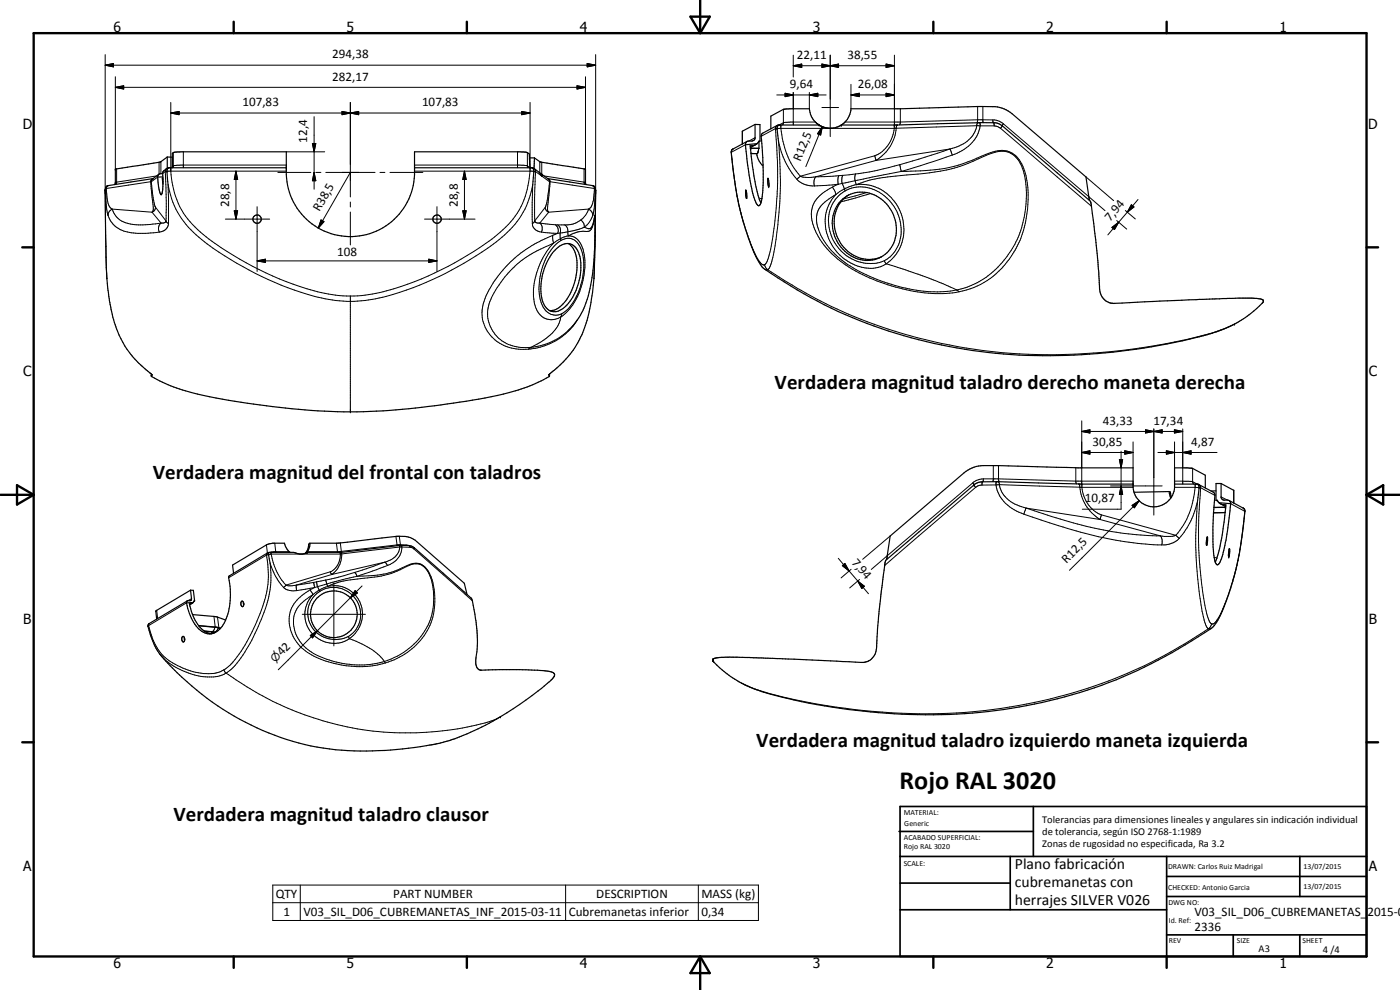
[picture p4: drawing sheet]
<svg xmlns="http://www.w3.org/2000/svg" width="420mm" height="297mm" viewBox="0 0 420 297" stroke-linecap="round" stroke-linejoin="round" font-family="sans-serif">
<g fill="none" stroke="#000" stroke-width=".35">
<path d="M226.6 37.3l-.1 4.5-.7 .5-1.6 .1M226.6 37.3l1.5 .1v4.9M226.6 37.3l-3.8 2.1v3.8M233.6 37.6l-.4 1 .5 4M233.8 37.5h-.2M245.8 37.5h-12l-.6 .1-4.4 2.4-.4 .9 .5 6.4 .2 7.6-.4 4.6a2.33 2.33 0 0 1-1 2.2 7.3 7.3 0 0 1-1.9-4.3l-1.4-7.7-.7-6.3M252.4 37.6a6.1 6.1 0 0 1-6.4 0h-.1a6.3 6.3 0 0 1-3-5l-7.8 .2-3.8 2v3.9M252.4 37.6h.1M252.5 37.5l.8-.6a6.5 6.5 0 0 0 2.1-4.3h14.8l27.8-.6a8.9 8.9 0 0 1 5.7 2.1l22.2 19 1.1 7.1M252.5 37.5h16.9l28.8-.7a4.1 4.1 0 0 1 2.6 1l26.4 22.6M252.5 37.5l-.1 .1M45.9 53.6l-13.3 2.1a1.08 1.08 0 0 0-1 1.2l.1 13.8a113.9 113.9 0 0 0 1.1 19.5l.2 .6a31.7 31.7 0 0 0 8.3 17.8l4.3 3.8"/>
<path d="M47.7 52.3l-1.9 1.4M48.8 54.4l.1 .8M48.8 52.1l-1 .1-.3 .3-.2 .6M48.9 53.1h-1.6M48.9 53.5h-.2l.1 .9M48.9 54.3l-.1 .1M50.2 47.1l-2.1 1.5-13.4 2.1-.3 4.7M50.2 47.1l1.5 .1M50.2 47.1v3.4M50.7 50.4l-.7 .2-1.1 1-.1 5.3-.4 1.5a7.1 7.1 0 0 1-1-4.1l-.1-1.2M51.7 50.2v.1M85.9 50.3h-35.2l-.6 .7 .3 4.4"/>
<path d="M124.4 50.3h35.2M158.9 47.3a1.36 1.36 0 0 0-1.5-1.7h-33v6.9a19.3 19.3 0 0 1-19.2 18.5 19.3 19.3 0 0 1-19.3-18.5v-6.9h-33.3l-.9 .4v4.3M158.9 47.4h1.5M158.9 47.3l.2 3M159.6 50.3l.4 .2 .2 .7-.3 4.2M159.7 50.4l.5 .1 1.5 1.1 .9 1.2M160.4 47.4l1.8 1.2 13.4 2.1 .3 4.7M160.4 47.4l-.1 3.1M162.1 52.1l.5 .1 .2 .4M162.5 52.2l2 1.5M162.7 52.8h-.1M162.8 52.6h.1"/>
<path d="M162.8 52.6l-.1 .2M164.4 53.6h.1M164.4 53.6l13.6 2.1a1.26 1.26 0 0 1 .7 1.2l-.1 17a100.8 100.8 0 0 1-.8 13.9 36.5 36.5 0 0 1-6.7 18.4l-2.2 2.5-4.2 3.8M219.9 44.7v.1M223.8 57.1v1.5l.3 1-.2-2.5M223.8 57.1h.1M224.2 42.4l-.3 .3-.2 .7M224.2 42.4l-4.4 2.4-.4 .7 1.2 9.9a75.3 75.3 0 0 0 7.3 23.4l.9 1.3a141 141 0 0 0 70 25.9 177.2 177.2 0 0 0 67.2-6.8l2.5-1a32.1 32.1 0 0 0 10.6-7.6M225.2 44.5h2.6M225.3 44.5h2.4M226.7 43.4l-1.5 .9M227.1 46.1l.8 2.3 1.1 1.4"/>
<path d="M227.2 43.1l-3.5 .3M227.2 43.1l-.9 .5-1.2 .1 1.6 11.6 .8 3.4 .9 2.2M227.6 42.6l-.4 .5M227.7 44.5l-.5 1.6h-1.8M227.8 44.5h-.1M227.8 42.5v2M228.1 42.3h-.3l-.2 .3M228.1 42.3l-.4 .3M230.5 53.5h.1M230.5 53.5l.3 1.6-.1 .9-.3-1.1zM254.8 58.5a10.2 10.2 0 0 0-2.5 14.5 10.1 10.1 0 0 0 11.7 4.3M167.1 74.5a3.7 3.7 0 0 1 6 .3 13.3 13.3 0 0 1 .3 10.8 11.6 11.6 0 0 1-5.9 7.7 3.6 3.6 0 0 1-4.6-2.7 17.1 17.1 0 0 1 4.2-16.1z"/>
<path d="M170.5 73.1a6.6 6.6 0 0 1 2.7 5.7 16.9 16.9 0 0 1-5.5 13.6l-1.4 .6-1.3 .2M178.6 65.3v1.1a97.4 97.4 0 0 1-1.5 20.2 22.5 22.5 0 0 1-6.8 12.8M264.6 77a9.9 9.9 0 0 1-13.4-4.7 9.9 9.9 0 0 1 4.1-14 10.3 10.3 0 0 1 12.9 6.3 9.8 9.8 0 0 1-3.7 12.5M327.2 60.4l1.6 11.5 1 11.8a8.8 8.8 0 0 0 1.5 6l1.6 1.1 1.4 .3 32.7-1.5 8.8-.1 2.4 .2a.88 .88 0 0 1 .9 .9M327.2 60.4h.1M379.1 90.6h.1M45.6 112.4v.1M45.6 112.5a.28 .28 0 0 0-.2 .2 .28 .28 0 0 0 .2 .3l.8 .5a54.3 54.3 0 0 0 18.4 5.9 215.1 215.1 0 0 0 50.2 3.9 245.4 245.4 0 0 0 37.9-5.5 40.7 40.7 0 0 0 12-5l-.2-.3M164.7 112.5h.1M340.1 145.2h-15.9l-24.7-.7-4.7 .1a3.9 3.9 0 0 0-2.5 .9l-26.5 22.7-2 15.3-.7 9.1a5.6 5.6 0 0 1-2.2 5.6l-1.1 .4a5.3 5.3 0 0 1-3.1 .1l-31.7-1.4-7.4-.1-3.4 .4M350.9 147.5l-10.6 .2M350.9 147.5l.3 .1 .4 1.6"/>
<path d="M350.9 147.5l.5 2M352.5 145.2h6.7M359.2 145.2l4.9 2.5 .3 .3 .2 .6a117.7 117.7 0 0 0-.5 14.8l.1 2.8a5.3 5.3 0 0 0 1.1 3.3 2.24 2.24 0 0 0 1.3-2.1 73.8 73.8 0 0 0 2.7-16.3M359.2 145.2l.4 .1M359.5 145.3l.4 1-.5 4M361.7 146.4v-3.8l-3.9-2.1-1.4-.1h-3.9v5.8a6.2 6.2 0 0 1-6.2 5.9 6.2 6.2 0 0 1-6.2-5.9v-5.8h-16.8l-28.2-.7a9.1 9.1 0 0 0-5.8 2.2l-22.1 18.9-1.1 7.1M364.9 150.1h.4l1.1 1.1M364.9 147.3h-1.5M364.9 150.1l.5 .2M365.8 150.8l3.5 .3M366.3 151.2l1.6 .8M366.4 151.2l1.5 .3a60.6 60.6 0 0 1-3.2 17.1"/>
<path d="M366.5 145.1l.1 4.4 .4 .5 1.8 .2 .5 .5v.4M366.5 145.1h-1.6v5M366.5 145.1l3.7 2M367.7 153.8l-3.5 .1M367.8 152.2l-3.5 .1 3.5-.1M368.8 150.2l4.6 2.5 .2 .7-.2 2a87.7 87.7 0 0 1-7.9 30.6l-1.4 2.1a147.8 147.8 0 0 1-95.7 26.1 178.3 178.3 0 0 1-36.4-5.8 35.1 35.1 0 0 1-18.1-10v-.6l.3-.1M370.2 147.1h.1M370.3 147.1v3.9M57.2 177.1l.2 2.9-.4 .3h-.8M57.2 177.1h.8l.4 3.2M57.2 177.1l-10.3 6.1 .1 2.6M80.6 165.9h-.1"/>
<path d="M80.6 165.8l-11.9 7.2a21.4 21.4 0 0 1-2 15 4.4 4.4 0 0 1-7.8-.2 16.4 16.4 0 0 1-2.9-6.9M80.7 165.8l-.2 .4 .6 2.8M80.7 165.8l7.4-.1 .6 .2a3.7 3.7 0 0 0 3.2 0M87.1 165.7a4.6 4.6 0 0 1-1.7-2.7h-3.6l-1.8 .5-10.2 6 .3 2.5M91.9 165.9l-.1 .1M91.9 165.9l.3-.2h10.3l17.6-2.1 3.3 .2 1 .6 17.1 15.2 .8 3.4a46.8 46.8 0 0 1 .5 16.1 1.87 1.87 0 0 0 1.8 2l11.3-.2 8.8 .5a1.33 1.33 0 0 1 1.7 1.3l-.3 .6a87.5 87.5 0 0 1-33 19.4l-2.4 .6a104.2 104.2 0 0 1-35.5 .9 81.7 81.7 0 0 1-48.1-29.3l-2.2-5.2a2.66 2.66 0 0 1-.4-2.3l11.7-7.1M92 165.9h-.1M93 163h8.2l13.4-1.6a26.7 26.7 0 0 1 7-.4l1.5 .3 1.5 .8 14.7 12.9 .9 3.4M93 163l-.2 1.3-.9 1.6M93 163l-.4 .3-.3 1.7-.8 1.1M362.2 161.2h.2v1.1l-.3 1.3zM368.9 164.7l.2 .9-.3 1.5a1.42 1.42 0 0 1 0-1.6z"/>
<path d="M54.7 191.1a.76 .76 0 0 1 .7 .4 .76 .76 0 0 1-.1 .8l-.3 .3-.3-.2-.1-.4zM55.4 191.4v.7M56.2 180.3l-.2 .6M57.7 181l-.8 .5M57.8 184.4l6.7 .6 3.2 1.1M58 180.8l-2 .1M58 180.8l-.6 .3h-.6a11.9 11.9 0 0 0 5.4 8.7l1.3 .4M58.2 180.5l-.2 .3M58.4 180.3l-.2 .2M59.6 187.7l5 .4 1.6 .4M59.6 187.7l5.5 .6 1 .3M61.4 189.4l3 .5"/>
<path d="M72.5 180.5a.7 .7 0 0 1 .7 .3 .7 .7 0 0 1-.1 .8l-.2 .4-.4-.1a1.16 1.16 0 0 1 0-1.4zM73.1 180.8v.7M213.9 197.9h.1M213.9 198.2h.1M214.2 197.6v.1"/>
<circle cx="77.2" cy="65.7" r="1.24"/>
<circle cx="131.1" cy="65.8" r="1.26"/>
<circle cx="100.2" cy="184.3" r="7"/>
</g>
<g fill="none" stroke="#000" stroke-width=".3">
<path d="M31.6 19.6l2.5-.6v1.1zM31.6 16.4v41.6M31.6 19.6h147.2M176.2 19l2.6 .6-2.6 .5zM178.8 16.4v41.6M238.1 19.7l2.5-.5v1zM238.1 16.6v6.5M238.1 19.7h30.3M246.7 19.2l2.5 .5-2.5 .5zM246.7 19.2l5 1v-1l-5 1zM249.2 19.7l2.5-.5v1zM249.2 16.6v24.4"/>
<path d="M265.9 19.2l2.5 .5-2.5 .5zM268.4 16.6v20.9M34.6 26.2l2.5-.5v1zM34.6 26.2h141.1M34.6 23v27.8M51.3 33.9l2.5-.5v1zM51.3 30.7v20.7a25.2 25.2 0 0 0 11.4 20.4 94.9 94.9 0 0 0 35.9 16.4 40.6 40.6 0 0 0 21.7-2.2 89.6 89.6 0 0 0 31.5-17.8 24 24 0 0 0 7.3-16.8v-20.7M51.3 33.9h107.8M94.3 35v21.8M102.6 33.4l2.5 .5-2.5 .5zM105.1 33.9l2.5-.5v1zM105.1 30.7v28.4"/>
<path d="M156.6 33.4l2.5 .5-2.5 .5zM173.2 25.7l2.5 .5-2.5 .5zM175.7 23v27.8M222.8 39.4v3.8M232.7 38.6l-4.3 2.3M232.7 38.6l.1 1.2a143.2 143.2 0 0 1 .5 16.8l-.4 5.8a85.3 85.3 0 0 1-2 14l-.7 2-.7 1M233.1 28.5h14.8M233.2 37.6l-.3 .4-.2 .6M233.8 37.5l1.9-.8 9-.1 2 1.4 2.4 .5M234.3 37.5h.1M234.3 37.5a24.6 24.6 0 0 0 5.9 15.4M235.1 32.8v4.2l-.2 .5"/>
<path d="M235.6 28l2.5 .5-2.5 .5zM238.1 27.7v9.8M242.9 28.5l2.5-.5v1zM242.9 27.7v4.9M246.7 32.3h5M246.8 38l-.5 2.5-.9-.4zM246.8 38l-5 12M249.9 38.4l-.3 .1M255.4 28.5l2.5-.5v1zM255.4 28.5h13M255.4 25.3v7.3M265.9 28l2.5 .5-2.5 .5z"/>
<path d="M268.4 37.5h.1M268.4 38.5l-35.7 .1M268.4 37.5v1M268.4 38.5a9.9 9.9 0 0 1-5.9 8.2M269 38.5h-.6M269 38.5a13.1 13.1 0 0 1-6.1 9.6M269.4 37.5l-.3 .2-.1 .8M270.2 32.6v4.2l-.2 .7M293.1 37.7l-24.1 .8M293.1 37.7l5.3 .1M293.1 37.7a8.3 8.3 0 0 1-5.9 6.4l-2.1 .6M293.4 32v4.2l-.2 .6"/>
<path d="M293.5 36.8l-.2 .1-.2 .8M294 36.8h.1M294.1 36.9l.1 .4a10.4 10.4 0 0 1-6.9 8.6l-1.5 .6M294.1 36.8v.1M295 32l.1 4.8M298 36l-27.8 .6h-16.6M298 36v.8M298 36l1.9 .4 1.2 .8M298.2 36.8l.1 .1M298.3 36.9l.1 .9M298.4 37.8l1 .2 .9 .5M300.3 38.5l27.3 23.4"/>
<path d="M300.8 37.8l-.5 .7M301.1 37.2l-.4 .5M301.1 37.2l30.5 26M31.6 58h.1M31.6 58l.5 25.6M31.7 56.7h.1M31.7 56.5v1.3a18.5 18.5 0 0 0 1.5 8.5 8.7 8.7 0 0 0 7.5 3.7h2.9l4.2-.4M31.7 56.7l-.1 .4M31.9 56.6l-.2 .1M31.9 56.6l.2 2.2a4.6 4.6 0 0 0 1.4 3.9h.2M32.6 55.7l-.5 .2-.2 .7M34.6 54.8h.1"/>
<path d="M35 50.7v4.2l-.2 .4M45.2 54.5l-13.3 2.1M45.2 54.5h.2M45.2 54.5l.7 6.8a2.57 2.57 0 0 1-.2 2.3M45.4 54.5l.6 4.8 .7 2.9M45.8 53.6l-.4 .3-.2 .6M45.8 53.7l-.4 .8M45.9 53.6h-.1M47 52.8l-12.4 2M47.3 53.1l-1.9 1.4M47.7 48.7v3.5M48.3 48.5v3.6"/>
<path d="M48.9 53.7l-.1 .1M49.6 51.5l-.8 .5M49.6 51.5l.3 8.7-.1 6.1M50 50.6l-.4 .9M52 45.8v4.2l-.2 .3M55 45.6v4.7M70.8 51.4l.5 2.4h-1zM70.8 51.4v14.3M83.4 51.7h9.9M85.9 51.4l-36.3 .1M85.9 49.5h-31.6l-1.9 .2-.7 .3M85.9 45.6h11.5"/>
<path d="M93.8 43.1h1l-.5 2.5zM94.3 51.7l.5 2.5h-1zM94.8 51.7h1.5M97.8 51.7h14.8M105.1 51.7h.1M105.1 51.7l-9.6 16.7M114 51.7h1.5M117 51.7h9.9M124.4 51.4h36.3M124.4 49.5h31.7l2.2 .3M139.4 51.4l.5 2.4h-1zM139.4 51.4v14.3"/>
<path d="M155.3 45.6v4.7M158.3 45.8v4M158.3 49.8l.8 .5M158.3 49.8l.1 .5M160.3 50.6l.4 .9M160.7 51.4v.1M160.7 51.5l4.2 3M160.7 51.5l-.3 7.7 .1 7.1M162 48.5v3.4M162.6 48.7v3.5M163.3 52.8l12.4 2M164.4 53.6a.82 .82 0 0 1 .7 .9"/>
<path d="M164.5 53.7l.4 .8M164.9 54.5h.1M164.9 54.5h.2M164.9 54.5l-.5 4.8-.8 2.9M165.1 54.5l13.5 2.2M165.1 54.5l-.6 6.3a3.1 3.1 0 0 0 0 2.7l.2 .2M175.3 50.7v4.2l.2 .4M177.7 55.7l.5 .2a11.1 11.1 0 0 1-1 6.5l-.6 .3M178.6 56.5l.1 .2M178.6 56.7h.1M178.7 56.7v.2M178.7 56.7l-.4 5.8-.4 2.2"/>
<path d="M178.8 58h.1M178.8 58l-.5 25.6M219.5 45.7h-.1M219.5 45.7l.1 1a85.6 85.6 0 0 0 7.8 30.9l.8 1.2a1.1 1.1 0 0 0 1.3 .6M220 44.7l-.4 .3-.1 .7M223.7 43.4l-4.2 2.3M225.3 44.5l-.1 .5M225.4 46l1.8 .1M225.4 44.2v.3M225.6 43.7l-.4 .2M226.6 41.3l-1.9 1M228.7 59.5l-.8 .2"/>
<path d="M240.2 52.9l-1 .9M240.2 52.9l2.1 .4 2.5-.3M244.4 55.8a7.1 7.1 0 0 1-6.7-3.9 26 26 0 0 1-4-9.3l.4 8.4a118.3 118.3 0 0 1-2.5 27.4l-.7 2-.5 .5M244.8 53a2.82 2.82 0 0 0-.4 2.8M249.8 56.1a10 10 0 0 0-6.1 6.3 12.5 12.5 0 0 0 2.3 9.4 34.4 34.4 0 0 0 17.2 12.5l3.3 1.2a44.3 44.3 0 0 0 21.3 2M249.8 56.1l1.1 2.2M250.9 58.3a10.6 10.6 0 0 0-5.6 5.6 11.6 11.6 0 0 0 3 9.8 28.3 28.3 0 0 0 10.7 8.3 50.9 50.9 0 0 0 24.3 5.5l3.8-.5M250.9 58.3a12.7 12.7 0 0 0 .3 17.4 12.6 12.6 0 0 0 13.4 4.2l1.4-.7M251.6 55.3l-7.2 .5M251.6 55.3l-1.8 .8M251.8 52.7a3.7 3.7 0 0 0-.2 2.6M251.8 52.7l-7 .3"/>
<path d="M252.8 55l-1.2 .3M252.8 55l.6 1.7M252.9 52.6l-.3 1.2 .2 1.2M252.9 52.6l-1.1 .1M253.4 56.7l-2.5 1.6M253.4 56.7l.2 .6M253.6 57.3a10.5 10.5 0 0 1 12.2 1.8 12.7 12.7 0 0 1 2.7 16.4l-1.4 1.6-1.7 1.1M253.6 57.3a10.8 10.8 0 0 0-3.8 14.3 12.9 12.9 0 0 0 9.4 7.3l1.1 .1a9.9 9.9 0 0 0 5.1-.8M256.7 52.2a4.4 4.4 0 0 0 .3 3.2M256.7 52.2l-3.8 .4M257 55.4l.6-.2a40.5 40.5 0 0 1 11.2-2.4l3.3-.3a54.3 54.3 0 0 0 24.7-6.2 9.2 9.2 0 0 1 5.3-.8 7.9 7.9 0 0 1 5.2 6.6 30.2 30.2 0 0 1-12.4 31.8l-4.6 2.2-3.2 .9M257 55.4l-3.6 1.3"/>
<path d="M257 55.4a13.3 13.3 0 0 1 14.2 15.3 12.3 12.3 0 0 1-5.2 8.5M260.1 57.8l-6.9 1.9M261.3 58.1l-8.9 2.4M262.5 46.7l.4 1.4M262.5 46.7l-22.3 6.2M262.9 48.1l-18.1 4.9M270.1 49.4l.4 2M270.1 49.4l-7.6 1.9-5.8 .9M270.5 51.4a54.7 54.7 0 0 0 20-2.8 43.2 43.2 0 0 1 9.3-3.4l.7-.1a6.3 6.3 0 0 1 5.4 2.8 22.6 22.6 0 0 1 2.6 13.5 29.2 29.2 0 0 1-9.1 20.3l-.9 .8a23.7 23.7 0 0 1-10.7 5M270.5 51.4l-17.7 3.6M285.1 44.7l.7 1.8M285.1 44.7l-15 4.7"/>
<path d="M285.1 44.7l-22.2 3.4M285.8 46.5l-15.3 4.9M325.9 53.1l8.3 7.1M341.5 59.9l-3.2 3.8M33.7 62.7l-1.1 1.1-.1 .9M33.7 62.7a6.8 6.8 0 0 0 6.6 4.7 35 35 0 0 0 8-.5M33.7 62.7l11.9 1M45.6 63.7l2.7 3.2M46.7 62.2l3.1 4.1M46.7 62.2a1.53 1.53 0 0 1-1.1 1.5M48.3 66.9a2.18 2.18 0 0 0-.5 2.7M49.8 66.3l-.4 .5-1.1 .1"/>
<path d="M49.8 66.3l.8 .8M50.6 67.1l-.2-11.7a26 26 0 0 0 11 17.2 95.9 95.9 0 0 0 37.3 17.2 44.7 44.7 0 0 0 23.3-2.8 95 95 0 0 0 30.2-17.3 24 24 0 0 0 7.7-14.3l-.1 11.7M50.6 67.1a2.79 2.79 0 0 1-2.8 2.5M67.6 65.7h13.3M70.3 63.2h1l-.5 2.5zM77.2 78.3l2.5-.5v.9zM77.2 62v19.4M77.2 78.3h53.9M96.3 66l.9 .5-1.7 1.9zM105.1 60.6v1.5M105.1 63.6v9.9M127.4 65.7h15.2"/>
<path d="M128.7 77.8l2.4 .5-2.4 .4zM131.1 62v19.4M138.9 63.2h1l-.5 2.5zM159.8 67.1a2.79 2.79 0 0 0 2.7 2.5M160.5 66.3l-.7 .8M160.5 66.3l.4 .5 1.1 .1M162 66.9l4.7 .5M162 66.9l.2 .2a2.26 2.26 0 0 1 .3 2.5M162.5 69.6l4.9 .4M163.6 62.2l.4 1 .7 .5M163.6 62.2l-3.1 4.1M164.7 63.7l-2.7 3.2"/>
<path d="M165.9 70.6l.2 2.3M166.1 72.9l-4.6 2.2a29 29 0 0 0-10 8 24.1 24.1 0 0 0-4.8 8.5 10 10 0 0 0 3.9 10.6 13.1 13.1 0 0 0 8.7 2M166.7 67.4a2.1 2.1 0 0 1 .7 2.6M166.7 67.4l.7 .1M167.4 67.5a2.03 2.03 0 0 1 .7 2.4M167.4 70l-4.7 2.1-3.1 1.6a37.9 37.9 0 0 0-7.9 6.4l-2.1 2.6a20.5 20.5 0 0 0-5 11.2 11.5 11.5 0 0 0 11.7 10.9h2.3M168.1 69.9l-.7 .1M168.1 69.9l.1 1.7M168.2 71.6l-2.1 1.3M168.2 71.6l.1 .6M168.3 72.2a3.7 3.7 0 0 1 3.8-.3 8.4 8.4 0 0 1 3.1 7.3 20 20 0 0 1-5.3 14l-1.3 .9M168.3 72.2a16.7 16.7 0 0 0-6.4 12l-.2 2.2a9 9 0 0 0 2.9 7.5l1.2 .5a3.7 3.7 0 0 0 2.8-.3"/>
<path d="M169.5 67.5l.5 .4a2.83 2.83 0 0 1 .5 2.5v.4M170.5 70.8a4.8 4.8 0 0 1 4.5 4.2l.5 3.2v2.1l-.4 3.3-1.3 4.3-2.3 4a7.3 7.3 0 0 1-7 3.9 4.8 4.8 0 0 1-3.8-3.6l-.6-3.3v-2.1a23.5 23.5 0 0 1 6-13.9M170.5 70.8l-2.3 .8M174.2 66l-2.4 1.3-4.4 .2M174.2 66l1 1 .1 1.2M175.3 68.2l-3.2 1-4 .7M176.6 62.7a1.99 1.99 0 0 1 1.3 2M176.6 62.7a5.9 5.9 0 0 1-2.4 3.3M176.6 62.7l-11.9 1M177.9 64.7l-1.3 2.3-1.3 1.2M178.5 64.9l-.1 .1a4.3 4.3 0 0 1-1.4 3.6l-1.7-.4M178.5 64.6h.1"/>
<path d="M178.5 64.9h.1M178.5 64.6v.3M178.5 64.9l-.3 1.5a3.1 3.1 0 0 1-1.5 3 9.8 9.8 0 0 0-6.2 1.4M178.5 64.6l.1 1M178.5 64.9l.1 .2M229.5 79.4l.3 .9 .6 .6M265.4 78.2l.6 1M266 79.2l12.2 4 8.9 3.8M333.7 68.2l2-1.5-1.2 2.2zM335.1 66.2l3 2.5M335.7 66.7l-3.2 3.8M337.7 63.2l3 2.5"/>
<path d="M338.3 63.7l-2.6 3M339.5 61.4l.8 .7-2 1.6zM105.1 88.8v34.8M168.6 94.1l-1 3.3a9.9 9.9 0 0 1-3.2 3.7l-1.9 1.4-3.2 1.7M170.3 99.4a19.1 19.1 0 0 1-11 4.8M173.4 95.8a18.8 18.8 0 0 1-14.8 9M229.6 80.8l.4 .2M230 81h.1M230.4 80.9l-.3 .1M230.4 80.9a149.8 149.8 0 0 0 92.3 25.4 186.3 186.3 0 0 0 41.6-6.6l6.2-2.5M287.1 87l.7 .5M159.3 104.2l-.7 .6"/>
<path d="M105.1 123.6h.1M298.1 139.7l-.1 4.8M299.7 139.7v4.2l.2 .7M324.6 129.5l2.5-.6v1zM324.6 135.8l2.5-.5v1zM324.6 126.3v18.9M324.6 135.8h15.5M324.6 129.5h30.4M335.9 137.9h1l-.4 2.5zM336.5 135.4v17.4h-11.7M337.6 135.3l2.5 .5-2.5 .5zM340.1 132.6v7.8"/>
<path d="M343.8 128.9l2.5 .6-2.5 .4zM346.3 129.5l2.5-.6v1zM346.3 128.7v25.9M347.5 135.8h17.7M350 135.3l2.5 .5-2.5 .5zM352.5 128.9l2.5 .6-2.5 .4zM352.5 132.6v7.8M355 135.8l2.5-.5v1zM355 128.7v16.5M291.9 144.9l.4 .6M291.9 144.9l-30.4 26M292.3 145.5h.1"/>
<path d="M292.3 145.5l.5 .7M292.8 146.2l-27.3 23.5M294.7 145.5l-1.3 .3-.6 .4M294.8 144.6h.1M294.8 144.6l-.1 .9M295.1 143.7l-.1 .9M295.1 143.7l27.8 .7h17.2M295.1 143.7l-2 .4-1.2 .8M298.9 145.5h-4.2M298.9 145.5a10.7 10.7 0 0 0 7.6 8.5l.7 .3M299 144.5l-.1 1M299.5 144.5l.4 .9"/>
<path d="M299.9 145.4l-1 .1M299.9 145.4l24.2 .8M299.9 145.4a8.3 8.3 0 0 0 6 6.4l2 .6M307.2 154.3a147.2 147.2 0 0 0 37.9 9.1l4.6 .1 1-.2a6.5 6.5 0 0 0 3.2-1.8M307.9 152.4l-.7 1.9M307.9 152.4a140.1 140.1 0 0 0 32 7.9l8.3 .5M307.9 152.4l22.2 3.5M322.9 140.3v4.3l.2 .6M323.7 145.2l.3 .4 .1 .6M324.1 146.2h16M324.1 146.2a12.7 12.7 0 0 0 6 9.7M324.7 145.2a9.6 9.6 0 0 0 5.8 9.3"/>
<path d="M330.1 155.9l18.1 4.9M330.5 154.5l22.4 6.1M330.5 154.5l-.4 1.4M333.3 145.8h15.5M336.5 145.8l.4 2.5h-1zM339.8 151.6l2.1-1.4-1.5 2.2zM341.9 150.2l-20.9 20.9M352.5 146.2h6.2M352.5 144.4l5.4 .1M357.9 140.5v4M357.9 144.5l1.4 .7M357.9 144.5l.3 .7"/>
<path d="M358.7 146.2l1.6 .1M358.7 145.2v1M358.7 146.2a24.3 24.3 0 0 1-5.8 14.4M359.8 145.4l.5 .5v.4M360.3 146.3l4.3 2.3M360.3 146.3l-.6 11.8v6.2l.4 5.9a96.4 96.4 0 0 0 2.1 13.9l.2 .8a3.8 3.8 0 0 0 1.2 2.3M366.5 149.1l1.8 .9M367.4 151.5l.5 .2M367.7 151.9v.3M367.7 153.8h-3.5M367.7 152.2l.1 .5M369.3 151.1l4.3 2.3"/>
<path d="M370.2 147.1v3.8M373.1 152.4l.4 .6 .1 .4M373.6 153.4h.1M373.6 153.4l-.1 1.1a89.3 89.3 0 0 1-7.5 30.2l-1.1 1.8a1.07 1.07 0 0 1-1.3 .7M57.5 179.6l-1 .6M80 163.5l.3 2.4M80 166.5l-11.4 6.9M80 166.5a30.8 30.8 0 0 1-2.9 19.9 37.9 37.9 0 0 1-8.8 13.8 8.7 8.7 0 0 1-7.2 1.9 19.5 19.5 0 0 1-13.6-7.2l-1.7-3.3-1.2-3.9M80.2 165.9l-.2 .6M81.1 165.7l.3 .5M81.4 166.2l-1.4 .3M81.4 166.2l.1 .7a17.3 17.3 0 0 0 4.3 8.7"/>
<path d="M82.5 163l.3 2.7M85.1 176.3l-2.4-3.5-1.6-3.8a32.4 32.4 0 0 1-3.6 19 40.4 40.4 0 0 1-8.3 13l-1.4 1M85.1 176.3a4.5 4.5 0 0 0 3.9 .9M85.8 175.6l-.7 .7M85.8 175.6l.7 .2 2.4-.2M86.8 165.5h-4.6l-1.2 .2M88.9 175.6l.1 1.6M93.1 177a10.5 10.5 0 0 0-6.3 10 13 13 0 0 0 8.8 10.5 30.9 30.9 0 0 0 20 1.4M93.1 177l.8 1.4M93.9 178.4a8.6 8.6 0 0 0-.4 11.5 8.6 8.6 0 0 0 11.3 1.7M93.9 178.4a11.3 11.3 0 0 0-5.5 5.9 10.7 10.7 0 0 0 6.3 12.1 28.9 28.9 0 0 0 20.7 2.1M94.1 174.8l.3 1.5"/>
<path d="M94.1 174.8l-5.2 .8M94.4 176.3l-5.4 .9M94.4 176.3l-1.3 .7M94.5 178.6l.3-.2a8 8 0 0 1 11.6 .9 8 8 0 0 1-1.6 11.5 8.6 8.6 0 0 1-7.7 .3 7.8 7.8 0 0 1-2.6-12.5zM95 174.6l.3 1.4M95 174.6l-.9 .2M95.3 176l-.9 .3M95.3 176l.5 1.1M95.8 177.1l-1.9 1.3M95.8 177.1l.2 .3M97.7 174l.3 1.2M97.7 174l-2.7 .6"/>
<path d="M98 175.2l-2.7 .8M98 175.2l.4 .7M98.4 175.9a8.6 8.6 0 0 1 9.8 5.2 8.6 8.6 0 0 1-3.4 10.5M98.4 175.9l2.3-.9a53.5 53.5 0 0 1 11.7-1.9 27 27 0 0 0 10.8-3.6 4.1 4.1 0 0 1 5.5 2.5 19.6 19.6 0 0 1 .5 13.7 21.1 21.1 0 0 1-13.8 12.8M98.4 175.9l-2.6 1.2M99.1 171.6l.6 .7M99.1 171.6l-13.3 4M99.7 172.3l-10.8 3.3M100.2 174.8v19M101 163l.3 2.7M101.9 165.7l.1 .1a5.3 5.3 0 0 1-2.9 5.8M102.1 162.9l.3 2.5"/>
<path d="M102.4 165.4l-10.2 .1M102.4 165.4l.1 .3M102.5 165.7h.1M102.5 165.7l.1 .5M102.6 166.2h-21.2M102.6 166.2a7.6 7.6 0 0 1-1.4 4.6l-1.5 1.5M105.1 179.4l-9.9 9.9M106.5 171.7l.6 1.2M106.6 177.2l.7 .7-2.2 1.5zM107.1 172.9l3.6-.1a27 27 0 0 0 12.3-3.5 4.4 4.4 0 0 1 5.9 2.8 19.3 19.3 0 0 1-11.5 26.2l-1.8 .6M107.1 172.9l-9.1 2.3M108.7 175.8l-3.6 3.6"/>
<path d="M115.4 168.7l.3 .1 .6 .9M115.4 168.7l-12.1 4-5.6 1.3M115.4 168.7l-15.7 3.6M116.3 169.7l-9.2 3.2M118.8 161l.4 2.5M119.2 163.5v.2M119.2 163.5l-16.8 1.9M119.8 160.9l.4 2.5M119.9 163.7l.1 .4M120 164.1l-17.4 2.1M120 164.1l3.1 .1M120 164.1a5.3 5.3 0 0 1-4.6 4.6"/>
<path d="M120.2 163.4v.2M120.2 163.4l1.7 .1M120.2 163.4l-1 .1M120.3 163.6l.1 .1a5.5 5.5 0 0 1-4.1 6M121.9 163.5l.1 .2M121.9 163.5l.9 .2M122.8 163.7h.1M122.8 163.7l.3 .5M123.1 164.2l1.1 .5M124.2 164.7l17.6 15.6M124.4 164.4l-.2 .3M251.6 167.5l3.2 3.8"/>
<path d="M252.8 169.7l.8-.6 1.2 2.2zM254.8 171.3l2.6 3M255.4 170.8l-3 2.6M257.4 174.3l2 1.6-.8 .7zM257.4 174.3l3.2 3.8M258 173.9l-3 2.5M267.2 160.8l-8.3 7M348.2 160.8l.6 1.2-.2 1.5M352.9 160.6l1 .9M352.9 160.6l-1.6 .4-3.1-.2M353.9 161.5l.5-.6a23.6 23.6 0 0 0 5-10.6l-.2 2.1a116.8 116.8 0 0 0 .7 25 36 36 0 0 0 2.3 10.7l.5 .6 .8-.1M364.4 167.2l.8 .2"/>
<path d="M44.6 187.7l-.2 .3M44.8 187.1l-.2 .6M47 183.1l.3 2.5M48 196.3a20.7 20.7 0 0 0 17.4 6.6l2.4-.9M56 180.9l-11.4 6.8M57.1 181.1l-.3 .2M61.2 189.3l2.5 .2M63.5 189.6v.6M63.7 189.5l.6 .2M64 189.7v.3M64.2 185l.4 3.1M64.3 189.7h.4"/>
<path d="M64.5 188.2l-.3 .8-.5 .5M65.3 185.2l.4 3.1M65.5 188.4l-.6 1-.6 .3M90.7 184.3h19M93.1 190.7l2.1-1.4-1.4 2.1zM95.2 189.3l-11.7 11.7M104.5 191l.3 .6M104.8 191.6a20.5 20.5 0 0 1 10.6 6.9M115.4 198.5l.2 .4M363.6 187.2l-.5 1.1a145.8 145.8 0 0 1-73.3 25.4 179.9 179.9 0 0 1-63.2-6.9l-4-1.8M67.2 201l.6 1M67.8 202a93 93 0 0 0 52.2 17.9 92.1 92.1 0 0 0 25.6-3l3-1 1.6-.8"/>
<path d="M81.9 265.6h145.7v10.6h-145.7zM81.9 270.8h145.7M90.1 265.6v10.6M169.7 265.6v10.6M209.6 265.6v10.6"/>
</g>
<g fill="#000">
<circle cx="233.2" cy="38.6" r=".18"/>
<circle cx="245.8" cy="37.5" r=".18"/>
<circle cx="252.5" cy="37.5" r=".18"/>
<circle cx="34.6" cy="50.8" r=".18"/>
<circle cx="45.9" cy="53.6" r=".18"/>
<circle cx="50.1" cy="51.4" r=".18"/>
<circle cx="160.2" cy="51.4" r=".18"/>
<circle cx="230.7" cy="56" r=".18"/>
<circle cx="370.5" cy="97.2" r=".18"/>
<circle cx="45.6" cy="112.5" r=".18"/>
<circle cx="359.9" cy="146.3" r=".18"/>
<circle cx="80.6" cy="166.4" r=".18"/>
<circle cx="92.1" cy="165.8" r=".18"/>
<circle cx="92.2" cy="165.7" r=".18"/>
<circle cx="368.8" cy="167.1" r=".18"/>
<circle cx="213.9" cy="198.2" r=".18"/>
<circle cx="213.9" cy="198" r=".18"/>
<circle cx="213.9" cy="197.9" r=".18"/>
<circle cx="214" cy="197.8" r=".18"/>
<circle cx="150.2" cy="215.1" r=".18"/>
</g>
<g fill="none" stroke="#000" stroke-width=".71">
<path d="M10.1 9.9h400v277.1h-400zM70.1 6.5v3.4M140.1 6.5v3.4M207.2 5h5.8l-2.9 4.9zM210.1 0v9.9M280.1 6.5v3.4M350.1 6.5v3.4M6.7 74.2h3.4M410.1 74.2h3.5M.1 148.5h10M5.1 145.6l5 2.9-5 2.9zM410.1 148.5h10"/>
<path d="M410.1 148.5l5-2.9v5.8zM6.7 222.7h3.4M410.1 222.7h3.5M70.1 287v3.4M140.1 287v3.4M210.1 287v10M210.1 287l2.9 5h-5.8zM280.1 287v3.4M350.1 287v3.4"/>
</g>
<g fill="none" stroke="#000" stroke-width=".51">
<path d="M269.8 249.5h40.3M270.1 242h140v45h-140zM270.1 257h140M303.2 257v16M310.1 242v15M350.1 257v30M390.1 257v12M270.1 265h33.1M270.1 273h80M350.1 269h60M350.1 263h60M350.1 280.5h60"/>
<path d="M370.1 280.5v6.5M390.1 280.5v6.5"/>
</g>
<g fill="#000">
<path d="M31.6 19.6l2.5-.6v1.1zM238.1 19.7l2.5-.5v1zM249.2 19.7l2.5-.5v1zM34.6 26.2l2.5-.5v1zM51.3 33.9l2.5-.5v1zM102.6 33.4l2.5 .5-2.5 .5zM105.1 33.9l2.5-.5v1zM156.6 33.4l2.5 .5-2.5 .5zM173.2 25.7l2.5 .5-2.5 .5zM176.2 19l2.6 .6-2.6 .5zM235.6 28l2.5 .5-2.5 .5zM242.9 28.5l2.5-.5v1z"/>
<path d="M246.7 19.2l2.5 .5-2.5 .5zM255.4 28.5l2.5-.5v1zM265.9 28l2.5 .5-2.5 .5zM265.9 19.2l2.5 .5-2.5 .5zM70.8 51.4l.5 2.4h-1zM93.8 43.1h1l-.5 2.5zM94.3 51.7l.5 2.5h-1zM139.4 51.4l.5 2.4h-1zM246.8 38l-.5 2.5-.9-.4zM70.3 63.2h1l-.5 2.5zM77.2 78.3l2.5-.5v.9zM96.3 66l.9 .5-1.7 1.9z"/>
<path d="M128.7 77.8l2.4 .5-2.4 .4zM138.9 63.2h1l-.5 2.5zM333.7 68.2l2-1.5-1.2 2.2zM339.5 61.4l.8 .7-2 1.6zM324.6 129.5l2.5-.6v1zM324.6 135.8l2.5-.5v1zM335.9 137.9h1l-.4 2.5zM337.6 135.3l2.5 .5-2.5 .5zM343.8 128.9l2.5 .6-2.5 .4zM346.3 129.5l2.5-.6v1zM350 135.3l2.5 .5-2.5 .5zM352.5 128.9l2.5 .6-2.5 .4z"/>
<path d="M355 135.8l2.5-.5v1zM336.5 145.8l.4 2.5h-1zM339.8 151.6l2.1-1.4-1.5 2.2zM106.6 177.2l.7 .7-2.2 1.5zM252.8 169.7l.8-.6 1.2 2.2zM257.4 174.3l2 1.6-.8 .7zM93.1 190.7l2.1-1.4-1.4 2.1z"/>
</g>
<text font-size="7.9" x="269.9" y="236.7">Rojo RAL 3020</text>
<g font-size="6.3">
<text x="232.5" y="116.7">Verdadera magnitud taladro derecho maneta derecha</text>
<text x="45.9" y="143.6">Verdadera magnitud del frontal con taladros</text>
<text x="227" y="224.2">Verdadera magnitud taladro izquierdo maneta izquierda</text>
<text x="52.1" y="246.5">Verdadera magnitud taladro clausor</text>
</g>
<g font-size="4.7">
<text x="304.6" y="260.8">Plano fabricación</text>
<text x="304.6" y="266.2">cubremanetas con</text>
<text x="304.6" y="271.6">herrajes SILVER V026</text>
</g>
<g font-size="4.2">
<text x="34" y="9.6">6</text>
<text x="104" y="9.6">5</text>
<text x="174" y="9.6">4</text>
<text x="244" y="9.6">3</text>
<text x="314" y="9.6">2</text>
<text x="384" y="9.6">1</text>
<text x="6.8" y="38.7">D</text>
<text x="410.6" y="38.7">D</text>
<text x="7" y="112.9">C</text>
<text x="410.8" y="112.9">C</text>
<text x="7" y="187.1">B</text>
<text x="410.8" y="187.1">B</text>
<text x="7" y="261.4">A</text>
<text x="410.8" y="261.4">A</text>
<text x="34" y="290.4">6</text>
<text x="104" y="290.4">5</text>
<text x="174" y="290.4">4</text>
<text x="244" y="290.4">3</text>
<text x="314" y="290.4">2</text>
<text x="384" y="290.4">1</text>
</g>
<g font-size="3.9">
<text x="99.7" y="17.5">294,38</text>
<text x="239.1" y="17.7">22,11</text>
<text x="254.3" y="17.7">38,55</text>
<text x="99.7" y="24.2">282,17</text>
<text x="237.1" y="26.4">9,64</text>
<text x="257.4" y="26.4">26,08</text>
<text x="72.8" y="31.9">107,83</text>
<text x="126.7" y="31.9">107,83</text>
<text x="92.2" y="42.8" transform="rotate(-90 92.2 42.8)">12,4</text>
<text x="240.2" y="48.6" transform="rotate(-68 240.2 48.6)">R12,5</text>
<text x="68.8" y="62.1" transform="rotate(-90 68.8 62.1)">28,8</text>
<text x="95.9" y="63.7" transform="rotate(-60 95.9 63.7)">R38,5</text>
<text x="137.4" y="62.1" transform="rotate(-90 137.4 62.1)">28,8</text>
<text x="333.2" y="66.5" transform="rotate(-50 333.2 66.5)">7,94</text>
<text x="101.2" y="76.8">108</text>
<text x="331" y="127.4">43,33</text>
<text x="346.1" y="127.4">17,34</text>
<text x="327.9" y="133.7">30,85</text>
<text x="357.5" y="133.7">4,87</text>
<text x="325.6" y="150.7">10,87</text>
<text x="255.5" y="168.8" transform="rotate(50 255.5 168.8)">7,94</text>
<text x="320" y="169.2" transform="rotate(-45 320 169.2)">R12,5</text>
<text x="84.6" y="196.9" transform="rotate(-45 84.6 196.9)">42</text>
<text x="82.8" y="269.5">QTY</text>
<text x="118" y="269.5">PART NUMBER</text>
<text x="178.9" y="269.5">DESCRIPTION</text>
<text x="210.5" y="269.6">MASS (kg)</text>
<text x="85" y="274.8">1</text>
<text x="91" y="274.8">V03_SIL_D06_CUBREMANETAS_INF_2015-03-11</text>
<text x="170.7" y="274.9">Cubremanetas inferior</text>
<text x="210.5" y="274.8">0,34</text>
<text x="358.5" y="275">V03_SIL_D06_CUBREMANETAS_2015-0</text>
<text x="358.5" y="279.4">2336</text>
</g>
<text font-size="3.3" x="82.6" y="198.9" transform="rotate(-45 82.6 198.9)">n</text>
<g font-size="3.1">
<text x="312.7" y="246.8">Tolerancias para dimensiones lineales y angulares sin indicación individual</text>
<text x="312.7" y="250.4">de tolerancia, según ISO 2768-1:1989</text>
<text x="312.7" y="254">Zonas de rugosidad no especificada, Ra 3.2</text>
<text x="377.7" y="285.6">A3</text>
<text x="397" y="285.9">4 /4</text>
</g>
<g font-size="2.4">
<text x="271.2" y="244.4">MATERIAL:</text>
<text x="271.3" y="252">ACABADO SUPERFICIAL:</text>
<text x="271.4" y="247.9">Generic</text>
<text x="271.3" y="254.6">Rojo RAL 3020</text>
<text x="271.2" y="259.7">SCALE:</text>
<text x="350.6" y="260.8">DRAWN: Carlos Ruiz Madrigal</text>
<text x="391.2" y="260.6">13/07/2015</text>
<text x="350.6" y="267">CHECKED: Antonio Garcia</text>
<text x="391.2" y="266.7">13/07/2015</text>
<text x="350.6" y="271.4">DWG NO:</text>
<text x="350.8" y="276.9">Id. Ref:</text>
<text x="350.8" y="282.8">REV</text>
<text x="371.2" y="282.9">SIZE</text>
<text x="390.9" y="282.9">SHEET</text>
</g>
</svg>
